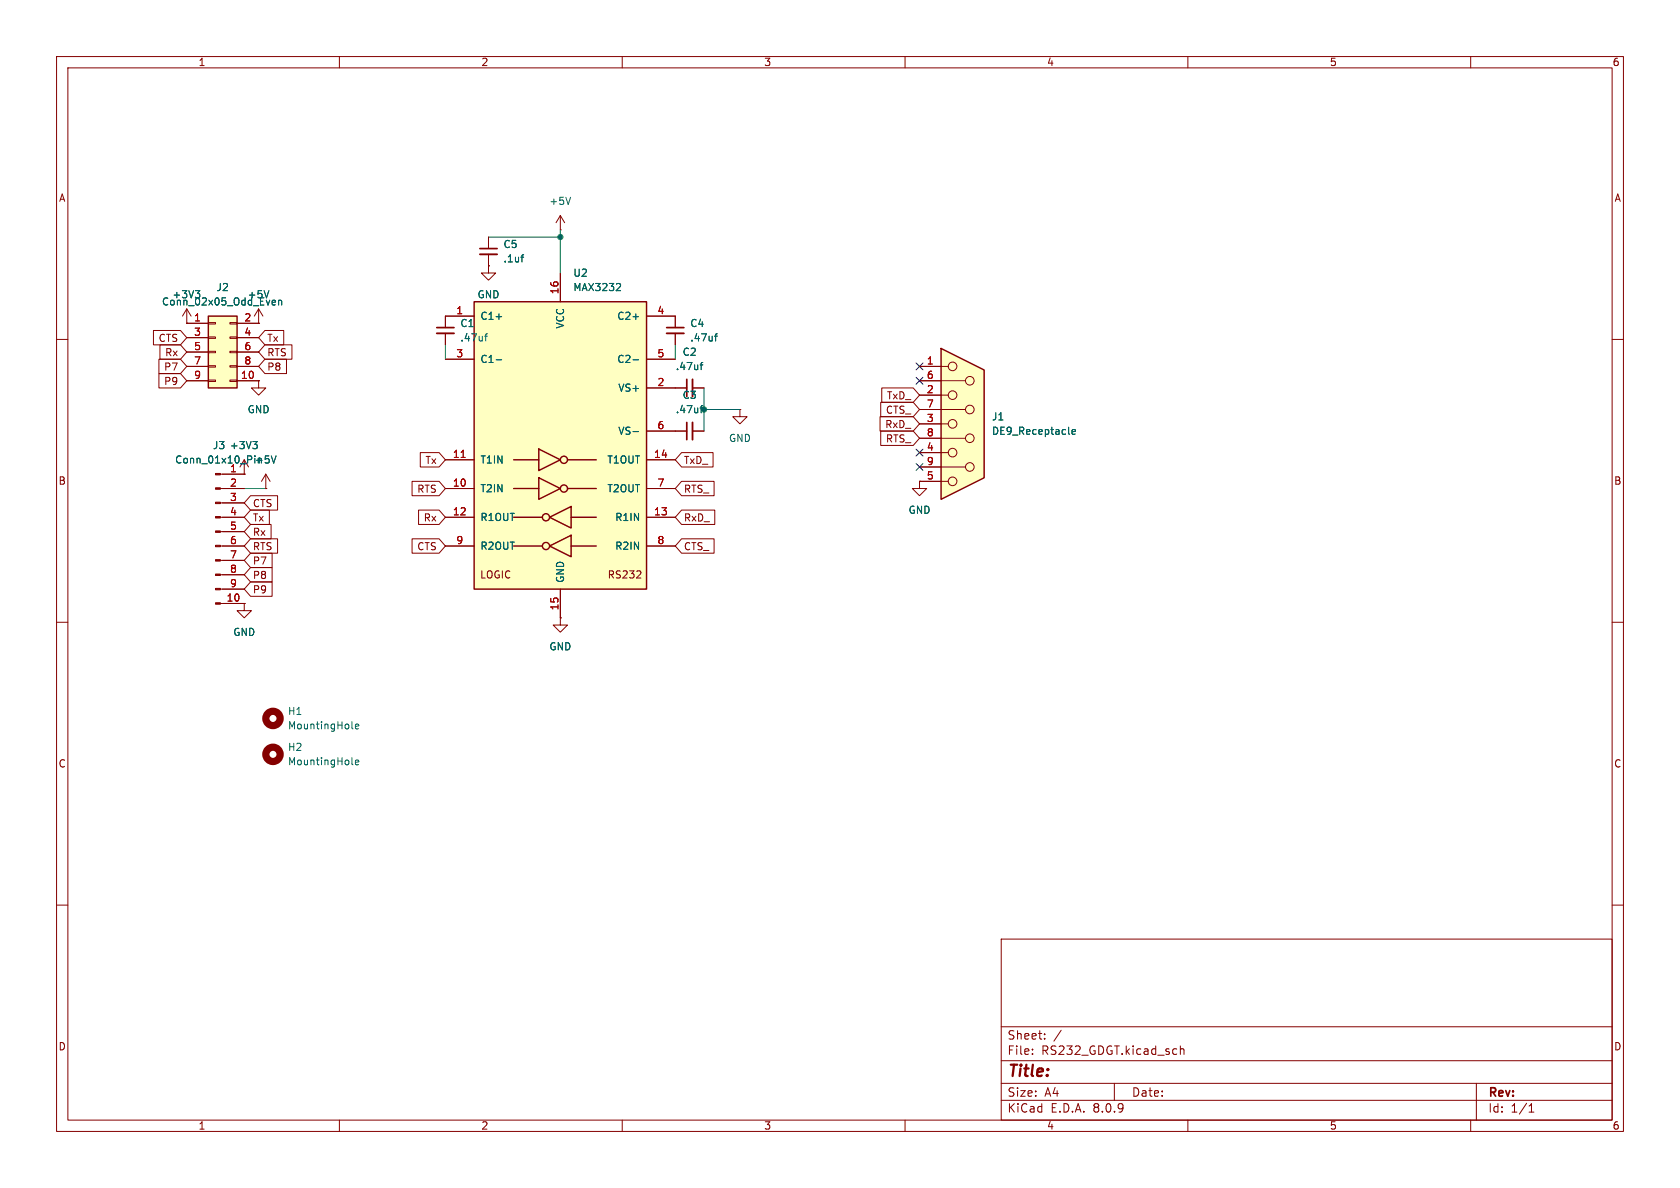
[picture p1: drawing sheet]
<svg xmlns="http://www.w3.org/2000/svg" width="297mm" height="210mm" viewBox="0 0 297 210" stroke-linecap="round" stroke-linejoin="round" font-family="sans-serif">
<g fill="none" stroke="#840000" stroke-width=".18">
<path d="M10 10h277v190h-277zM12 12h273v186h-273zM60 10v2M110 10v2M160 10v2M210 10v2M260 10v2M99.1 38.1l-.8 1.3M99.1 38.1v2.5M99.1 38.1l.7 1.3M45.7 57.2h.1M45.7 54.6l-.7 1.3"/>
<path d="M45.7 54.6v2.6M45.7 54.6l.8 1.3M78.7 55.9v2M78.7 58.9v2.1M86.4 47v1.3h1.2l-1.2 1.2-1.3-1.2h1.3M86.4 47h.1M86.4 41.9v2M86.4 45v2M99.1 40.6h.1M10 60h2M45.7 67.3v1.3h1.3l-1.3 1.3-1.3-1.3h1.3M45.7 67.3h.1"/>
<path d="M285 60h2M10 110h2M99.1 109.2v1.3h1.2l-1.2 1.3-1.3-1.3h1.3M99.1 109.2h.1M285 110h2M10 160h2M177 166h108v32h-108zM285 160h2M60 198v2M110 198v2M160 198v2M177 194.5h108"/>
<path d="M177 191.5h108M177 187.5h108M177 181.5h108M182.5 186.3v.1M182.5 185.5v.1M184.7 183.6v.1M184.7 182.8v.1M187.6 182.1l-1.3 2M197 191.5v3M208.7 184.9v1.5M208.7 185.5l.2-.1 .3 .1 .1 .9M210 198v2"/>
<path d="M260 198v2M261 191.5v6.5M270.3 196.6h.9M270.3 195.5l.4-.4v1.5"/>
</g>
<path d="M77.2 58.9h3.1M84.8 45h3.1" fill="none" stroke="#840000" stroke-width=".33"/>
<path d="M77.2 57.9h3.1M84.8 43.9h3.1" fill="none" stroke="#840000" stroke-width=".3"/>
<path d="M100.9 34.9l-.4 1.2M47.5 51.4l-.4 1.2M85.7 59.4h.5M86.2 59l-.3 .2v1.1M92.1 45.5h.5M92.6 45l-.3 .1M62.2 135l.2 .2M62.2 128.7l.2 .1M62.8 134.8l.6-.1v-.3h-.4l-.2 .1 .1 .6h.5M62.8 128.4l.6-.1v-.2l-.4-.1-.2 .2 .1 .6h.5" fill="none" stroke="#006464" stroke-width=".18"/>
<g fill="none" stroke="#840000" stroke-width="1.3">
<circle cx="48.3" cy="127" r="1.27"/>
<circle cx="48.3" cy="133.3" r="1.27"/>
</g>
<path d="M36.8 55.9h5.1v12.7h-5.1z" fill="#ffffc2"/>
<g fill="none" stroke="#840000" stroke-width=".18">
<path d="M33 57.2h3.8M33 59.7h3.8M36.8 59.6h1.3v.2h-1.3zM36.8 57h1.3v.3h-1.3zM40.6 59.6h1.3v.2h-1.3zM40.6 57h1.3v.3h-1.3zM41.9 57.2h3.8M41.9 59.7h3.8M33 67.3h3.8M33 62.2h3.8M33 64.8h3.8M36.8 67.2h1.3v.2h-1.3z"/>
<path d="M36.8 64.6h1.3v.3h-1.3zM36.8 62.1h1.3v.3h-1.3zM40.6 67.2h1.3v.2h-1.3zM40.6 64.6h1.3v.3h-1.3zM40.6 62.1h1.3v.3h-1.3zM41.9 67.3h3.8M41.9 62.2h3.8M41.9 64.8h3.8"/>
</g>
<path d="M36.8 55.9h5.1v12.7h-5.1z" fill="none" stroke="#840000" stroke-width=".25"/>
<path d="M48.3 53.1h.4v.3l-.6 .1M48.7 53.9h-.4M49.3 53.2l.1-.1h.3l.1 .8M49.3 53.1v.8" fill="none" stroke="#006464" stroke-width=".18"/>
<path d="M83.8 53.3h30.5v50.8h-30.5z" fill="#ffffc2"/>
<g fill="none" stroke="#840000" stroke-width=".25">
<path d="M83.8 53.3h30.5v50.8h-30.5zM95.2 79.4l3.9 1.9-3.9 1.9zM90.8 86.4h4.4M90.8 81.3h4.4M90.8 96.5h5.1M90.8 91.4h5.1M95.2 84.5l3.9 1.9-3.9 1.9zM97.2 96.5l3.8-1.9v3.8zM97.2 91.4l3.8-1.9v3.8zM100.3 86.4h5.1M100.3 81.3h5.1M101 96.5h4.4"/>
<path d="M101 91.4h4.4"/>
<circle cx="96.5" cy="96.5" r=".63"/>
<circle cx="96.5" cy="91.4" r=".63"/>
<circle cx="99.7" cy="81.3" r=".63"/>
<circle cx="99.7" cy="86.4" r=".63"/>
</g>
<g fill="none" stroke="#840000" stroke-width=".18">
<path d="M78.7 55.9h5.1M99.1 48.3v5M114.3 55.9h5.1v2M119.4 58.9v2.1M78.7 63.5h5.1M114.3 68.6h7.1M114.3 63.5h5.1M114.3 76.2h7.1M122.4 68.6h2.1M122.4 76.2h2.1M130.8 72.4v1.3h1.3l-1.3 1.2-1.3-1.2h1.3M130.8 72.4h.1"/>
<path d="M78.7 86.4h5.1M78.7 81.3h5.1M78.7 91.4h5.1M78.7 96.5h5.1M114.3 86.4h5.1M114.3 81.3h5.1M114.3 91.4h5.1M114.3 96.5h5.1M162.6 85.1v1.3h1.2l-1.2 1.2-1.3-1.2h1.3M162.6 85.1h.1M99.1 104.1v5.1M112.5 102.2h.8"/>
<path d="M113.2 101v.5"/>
</g>
<path d="M87.7 56h1M109.5 50.1l.2 .3v.3l-.8 .7h.8M111.9 56h1M126.3 59.4h.5M126.8 59l-.3 .2v1.1M87.7 63.6h1M111.9 63.6h1M111.9 76.3h1M123.8 64.5h.5M123.8 72.1h.5M124.3 64.1l-.3 .2v1M124.3 71.7l-.3 .2v1.1" fill="none" stroke="#006464" stroke-width=".18"/>
<path d="M81.5 80.9h.7" fill="none" stroke="#a90000" stroke-width=".18"/>
<path d="M117.9 58.9h3M122.4 67.1v3M122.4 74.7v3" fill="none" stroke="#840000" stroke-width=".33"/>
<path d="M117.9 57.9h3M121.4 67.1v3M121.4 74.7v3" fill="none" stroke="#840000" stroke-width=".3"/>
<path d="M166.4 61.6l7.6 3.8v19.1l-7.6 3.8z" fill="#ffffc2"/>
<g fill="none" stroke="#840000" stroke-width=".18">
<path d="M27.1 58.4h4.8l1.1 1.3-1.1 1.3h-4.8zM33 57.2h.1M33 54.6l-.7 1.3M33 54.6v2.6M33 54.6l.8 1.3M33 57.2h3.8M33 59.7h3.8M41.9 57.2h3.8M41.9 59.7h3.8M45.7 57.2h.1M46.8 58.4h3.4v2.6h-3.4l-1.1-1.3zM78.7 58.9v2.1"/>
<path d="M83.8 55.9h-5.1v2M86.4 47h.1M86.4 41.9v2M86.4 45v2M99.1 48.3v5M114.3 55.9h5.1v2M119.4 58.9v2.1M28.1 63.5h3.8l1.1 1.3-1.1 1.2h-3.8zM28.1 66h3.8l1.1 1.3-1.1 1.3h-3.8zM28.3 61h3.6l1.1 1.2-1.1 1.3h-3.6zM33 67.3h3.8M33 64.8h3.8"/>
<path d="M33 62.2h3.8M41.9 67.3h3.8M41.9 64.8h3.8M41.9 62.2h3.8M45.7 67.3h.1M46.8 61h4.8v2.5h-4.8l-1.1-1.3zM46.8 63.5h3.8v2.5h-3.8l-1.1-1.2zM78.7 63.5h5.1M114.3 68.6h7.1M114.3 63.5h5.1M114.3 76.2h7.1M122.4 68.6h2.1"/>
<path d="M122.4 76.2h2.1M155.6 73.7h5.8l1.2 1.2-1.2 1.3h-5.8zM155.7 76.2h5.7l1.2 1.3-1.2 1.2h-5.7zM155.7 71.1h5.7l1.2 1.3-1.2 1.3h-5.7zM155.9 68.6h5.5l1.2 1.3-1.2 1.2h-5.5zM162.6 77.5h8.1M162.6 74.9h5M162.6 72.4h8.1M162.6 69.9h5M162.6 67.3h8.1M162.6 64.8h5M39 99.1h4.2"/>
<path d="M39 96.5h4.2M39 94h4.2M39 91.4h4.2M39 88.9h4.2M39 86.4h4.2M39 83.8h4.2M43.2 83.8h.1M43.2 81.3v2.5M44.3 95.2h4.8v2.6h-4.8l-1.1-1.3zM44.3 92.7h3.6v2.6h-3.6l-1.1-1.3zM44.3 87.6h4.8v2.6h-4.8l-1.1-1.3zM44.3 97.8h3.8v2.5h-3.8l-1.1-1.2z"/>
<path d="M44.3 90.2h3.3v2.5h-3.3l-1.1-1.3zM47 86.4h.1M47 83.8l-.8 1.3M47 83.8v2.6M47 83.8l.8 1.3M72.8 95.2h4.8l1.1 1.3-1.1 1.3h-4.8zM72.8 85.1h4.8l1.1 1.3-1.1 1.2h-4.8zM74 90.2h3.6l1.1 1.2-1.1 1.3h-3.6zM74.3 80h3.3l1.1 1.3-1.1 1.3h-3.3zM78.7 96.5h5.1M78.7 91.4h5.1M78.7 86.4h5.1"/>
<path d="M78.7 81.3h5.1M114.3 96.5h5.1M114.3 91.4h5.1M114.3 86.4h5.1M114.3 81.3h5.1M120.5 90.2h5.9v2.5h-5.9l-1.1-1.3zM120.5 95.2h5.7v2.6h-5.7l-1.1-1.3zM120.5 80h5.6v2.6h-5.6l-1.1-1.3zM120.5 85.1h5.7v2.5h-5.7l-1.1-1.2zM162.6 85.1h.1M162.6 85.1h5M162.6 82.6h8.1"/>
<path d="M162.6 80h5M39 106.7h4.2M39 104.1h4.2M39 101.6h4.2M43.2 106.7v1.3h1.2l-1.2 1.2-1.3-1.2h1.3M43.2 106.7h.1M44.3 100.3h3.8v2.6h-3.8l-1.1-1.3zM44.3 102.9h3.8v2.5h-3.8l-1.1-1.3zM99.1 109.2h.1M99.1 104.1v5.1"/>
<circle cx="168.4" cy="64.8" r=".76"/>
<circle cx="168.4" cy="74.9" r=".76"/>
<circle cx="168.4" cy="69.8" r=".76"/>
<circle cx="171.4" cy="67.3" r=".76"/>
<circle cx="171.4" cy="72.4" r=".76"/>
<circle cx="171.4" cy="77.5" r=".76"/>
<circle cx="168.4" cy="80" r=".76"/>
<circle cx="168.4" cy="85.1" r=".76"/>
<circle cx="171.4" cy="82.5" r=".76"/>
</g>
<path d="M166.4 61.6l7.6 3.8v19.1l-7.6 3.8z" fill="none" stroke="#840000" stroke-width=".25"/>
<g fill="none" stroke="#006464" stroke-width=".18">
<path d="M34.5 51.4h.8l-.4 .5M35.1 51.9l.2 .2v.3M47.5 51.4l-.4 1.2M48.3 53.1h.4v.3l-.6 .1M48.7 53.9h-.4M49.3 53.2l.1-.1h.3l.1 .8M49.3 53.1v.8M85.7 59.4h.5M86.2 59l-.3 .2v1.1M87.7 56h1M92.1 45.5h.5M92.6 45l-.3 .1"/>
<path d="M109.5 50.1l.2 .3v.3l-.8 .7h.8M111.9 56h1M126.3 59.4h.5M126.8 59l-.3 .2v1.1M44.7 78h.8l-.4 .5M45.2 78.5l.3 .3v.3l-.3 .2M87.7 63.6h1M111.9 63.6h1M111.9 76.3h1M123.8 64.5h.5M123.8 72.1h.5M124.3 64.1l-.3 .2v1"/>
<path d="M124.3 71.7l-.3 .2v1.1M189 76.7l.1 .1M189.5 76.4l.6-.2v-.2l-.4-.1-.2 .2 .1 .6h.5M48.8 80.6l-.4 1.3"/>
</g>
<g fill="#840000" stroke="#840000" stroke-width=".18">
<path d="M38.1 106.6h.9v.2h-.9z"/>
<path d="M38.1 104h.9v.3h-.9z"/>
<path d="M38.1 101.5h.9v.2h-.9z"/>
<path d="M38.1 98.9h.9v.3h-.9z"/>
<path d="M38.1 96.4h.9v.2h-.9z"/>
<path d="M38.1 93.9h.9v.2h-.9z"/>
<path d="M38.1 91.3h.9v.3h-.9z"/>
<path d="M38.1 88.8h.9v.2h-.9z"/>
<path d="M38.1 86.2h.9v.3h-.9z"/>
<path d="M38.1 83.7h.9v.2h-.9z"/>
</g>
<path d="M86.4 41.9h12.7M99.1 40.6v7.7M78.7 61v2.5M119.4 61v2.5M124.5 68.6v7.6M124.5 72.4h6.3M43.2 86.4h3.8" fill="none" stroke="#009600" stroke-width=".18"/>
<path d="M162 66.7l1.2 1.2M162 79.4l1.2 1.2M162 64.2l1.2 1.2M163.2 66.7l-1.2 1.2M163.2 79.4l-1.2 1.2M163.2 64.2l-1.2 1.2M162 81.9l1.2 1.3M163.2 81.9l-1.2 1.3" fill="none" stroke="#000084" stroke-width=".18"/>
<path d="M81.5 80.9h.7" fill="none" stroke="#a90000" stroke-width=".18"/>
<g fill="#009600" stroke="#009600" stroke-width=".18">
<circle cx="99.1" cy="41.9" r=".46"/>
<circle cx="124.5" cy="72.4" r=".46"/>
</g>
<text font-size="2.8" fill="#840000" x="178" y="190.9">Title:</text>
<g font-size="2.1" fill="#840000">
<text x="178" y="184">Sheet:</text>
<text x="178" y="186.7">File:</text>
<text x="184.1" y="186.7">RS232_GDGT.kicad_sch</text>
<text x="178" y="196.9">KiCad</text>
<text x="178" y="194.1">Size:</text>
<text x="184.7" y="194.1">A4</text>
<text x="185.7" y="196.9">E.D.A.</text>
<text x="193.3" y="196.9">8.0.9</text>
<text x="200" y="194.1">Date:</text>
<text x="263" y="194.3">Rev:</text>
<text x="263" y="196.9">Id:</text>
<text x="267.1" y="196.9">1/1</text>
</g>
<g font-size="1.8" fill="#840000">
<text x="35" y="11.9">1</text>
<text x="85" y="11.9">2</text>
<text x="135" y="11.9">3</text>
<text x="185" y="11.9">4</text>
<text x="235" y="11.9">5</text>
<text x="285" y="11.9">6</text>
<text x="10.3" y="35.9">A</text>
<text x="285.3" y="35.9">A</text>
<text x="27.9" y="60.6">CTS</text>
<text x="28.9" y="65.7">P7</text>
<text x="29.1" y="63.2">Rx</text>
<text x="47.1" y="60.6">Tx</text>
<text x="47.1" y="63.2">RTS</text>
<text x="47.1" y="65.7">P8</text>
<text x="28.9" y="68.3">P9</text>
<text x="156.7" y="70.8">TxD_</text>
<text x="156.4" y="75.9">RxD_</text>
<text x="156.5" y="73.3">CTS_</text>
<text x="75.1" y="82.2">Tx</text>
<text x="120.8" y="82.2">TxD_</text>
<text x="156.5" y="78.4">RTS_</text>
<text x="10.3" y="85.9">B</text>
<text x="44.6" y="89.9">CTS</text>
<text x="73.7" y="87.3">RTS</text>
<text x="120.8" y="87.3">RTS_</text>
<text x="285.3" y="85.9">B</text>
<text x="44.6" y="94.9">Rx</text>
<text x="44.6" y="92.4">Tx</text>
<text x="74.8" y="92.4">Rx</text>
<text x="120.8" y="92.4">RxD_</text>
<text x="44.6" y="97.5">RTS</text>
<text x="44.6" y="100">P7</text>
<text x="73.7" y="97.5">CTS</text>
<text x="120.8" y="97.5">CTS_</text>
<text x="44.6" y="102.6">P8</text>
<text x="44.6" y="105.1">P9</text>
<text x="84.8" y="102.5">LOGIC</text>
<text x="107.3" y="102.5">RS232</text>
<text x="10.3" y="135.9">C</text>
<text x="285.3" y="135.9">C</text>
<text x="10.3" y="185.9">D</text>
<text x="285.3" y="185.9">D</text>
<text x="35" y="199.9">1</text>
<text x="85" y="199.9">2</text>
<text x="135" y="199.9">3</text>
<text x="185" y="199.9">4</text>
<text x="235" y="199.9">5</text>
<text x="285" y="199.9">6</text>
</g>
<g font-size="1.8" fill="#006464">
<text x="97" y="36.4">+5V</text>
<text x="88.9" y="44">C5</text>
<text x="88.9" y="46.6">.1uf</text>
<text x="30.4" y="52.9">+3V3</text>
<text x="38.2" y="51.7">J2</text>
<text x="43.7" y="52.9">+5V</text>
<text x="84.3" y="52.9">GND</text>
<text x="101.3" y="51.7">MAX3232</text>
<text x="101.3" y="49.1">U2</text>
<text x="28.5" y="54.2">Conn_02x05_Odd_Even</text>
<text x="81.3" y="58">C1</text>
<text x="84.8" y="56.7">C1+</text>
<text x="99.9" y="58.2" transform="rotate(-90 99.9 58.2)">VCC</text>
<text x="109" y="56.7">C2+</text>
<text x="121.9" y="58">C4</text>
<text x="81.3" y="60.6">.47uf</text>
<text x="84.8" y="64.4">C1-</text>
<text x="109" y="64.4">C2-</text>
<text x="119.4" y="65.6">.47uf</text>
<text x="120.6" y="63.1">C2</text>
<text x="121.9" y="60.6">.47uf</text>
<text x="109.2" y="69.4">VS+</text>
<text x="120.6" y="70.7">C3</text>
<text x="43.7" y="73.3">GND</text>
<text x="109.2" y="77.1">VS-</text>
<text x="119.4" y="73.3">.47uf</text>
<text x="175.3" y="74.5">J1</text>
<text x="175.3" y="77.1">DE9_Receptacle</text>
<text x="30.9" y="82.1">Conn_01x10_Pin +5V</text>
<text x="37.5" y="79.6">J3 +3V3</text>
<text x="84.8" y="82.1">T1IN</text>
<text x="107.3" y="82.1">T1OUT</text>
<text x="128.8" y="78.3">GND</text>
<text x="84.8" y="87.2">T2IN</text>
<text x="107.3" y="87.2">T2OUT</text>
<text x="84.8" y="92.3">R1OUT</text>
<text x="108.7" y="92.3">R1IN</text>
<text x="160.5" y="91">GND</text>
<text x="84.8" y="97.4">R2OUT</text>
<text x="108.7" y="97.4">R2IN</text>
<text x="99.9" y="103.1" transform="rotate(-90 99.9 103.1)">GND</text>
<text x="41.1" y="112.6">GND</text>
<text x="97" y="115.2">GND</text>
<text x="50.8" y="126.6">H1</text>
<text x="50.8" y="129.1">MountingHole</text>
<text x="50.8" y="132.9">H2</text>
<text x="50.8" y="135.5">MountingHole</text>
</g>
<g font-size="1.8" fill="#a90000">
<text x="98.8" y="52.1" transform="rotate(-90 98.8 52.1)">16</text>
<text x="34.2" y="56.9">1</text>
<text x="34.2" y="59.4">3</text>
<text x="43.1" y="56.9">2</text>
<text x="43.1" y="59.4">4</text>
<text x="80.6" y="55.6">1</text>
<text x="116.1" y="55.6">4</text>
<text x="34.2" y="62">5</text>
<text x="34.2" y="64.5">7</text>
<text x="43.1" y="62">6</text>
<text x="43.1" y="64.5">8</text>
<text x="80.6" y="63.2">3</text>
<text x="116.1" y="63.2">5</text>
<text x="163.8" y="64.5">1</text>
<text x="34.2" y="67.1">9</text>
<text x="42.5" y="67.1">10</text>
<text x="116.1" y="68.3">2</text>
<text x="163.8" y="69.6">2</text>
<text x="163.8" y="67.1">6</text>
<text x="116.1" y="75.9">6</text>
<text x="163.8" y="74.7">3</text>
<text x="163.8" y="72.1">7</text>
<text x="163.8" y="77.2">8</text>
<text x="40.6" y="83.6">1</text>
<text x="80" y="81">11</text>
<text x="115.5" y="81">14</text>
<text x="163.8" y="79.8">4</text>
<text x="163.8" y="82.3">9</text>
<text x="40.6" y="86.1">2</text>
<text x="40.6" y="88.6">3</text>
<text x="80" y="86.1">10</text>
<text x="116.1" y="86.1">7</text>
<text x="163.8" y="84.8">5</text>
<text x="40.6" y="91.2">4</text>
<text x="40.6" y="93.7">5</text>
<text x="80" y="91.2">12</text>
<text x="115.5" y="91.2">13</text>
<text x="40.6" y="96.3">6</text>
<text x="40.6" y="98.8">7</text>
<text x="40.6" y="101.3">8</text>
<text x="80.6" y="96.3">9</text>
<text x="116.1" y="96.3">8</text>
<text x="40" y="106.4">10</text>
<text x="40.6" y="103.9">9</text>
<text x="98.8" y="108" transform="rotate(-90 98.8 108)">15</text>
</g>
</svg>
